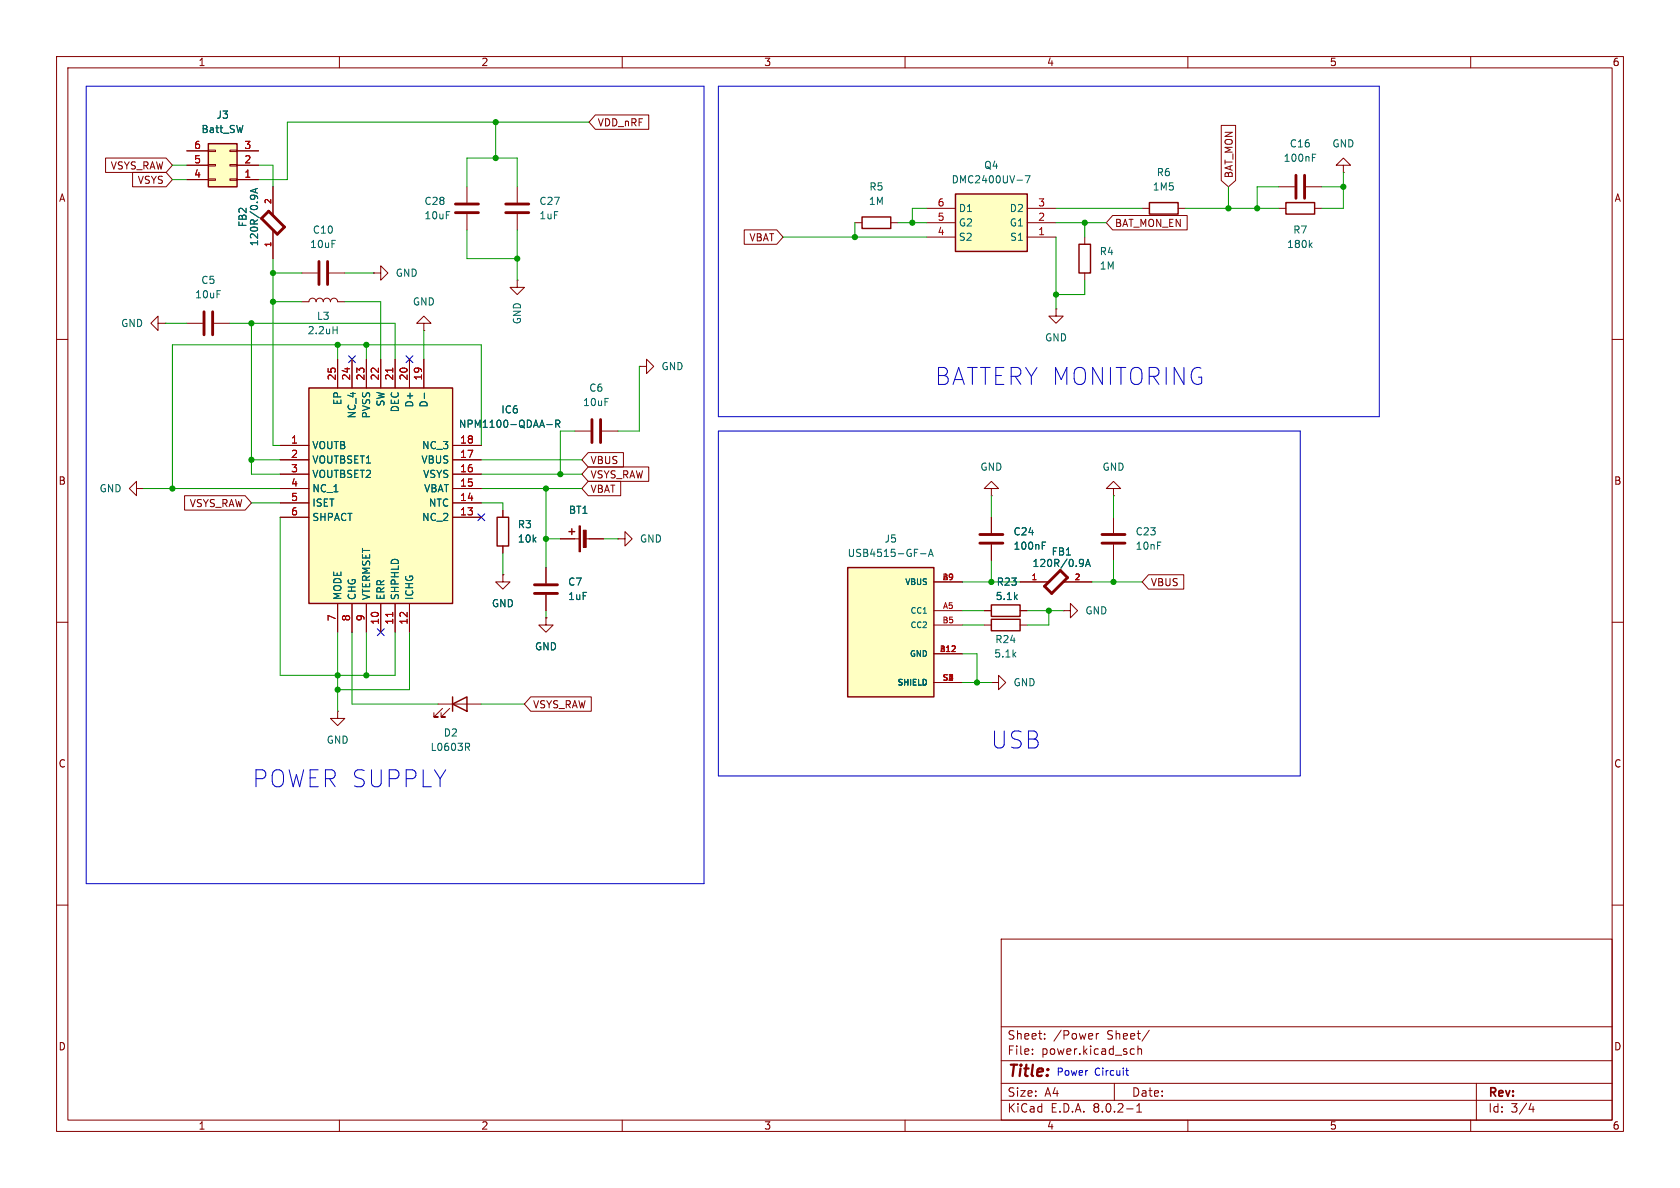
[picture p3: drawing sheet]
<svg xmlns="http://www.w3.org/2000/svg" width="297mm" height="210mm" viewBox="0 0 297 210" stroke-linecap="round" stroke-linejoin="round" font-family="sans-serif">
<g fill="none" stroke="#840000" stroke-width=".18">
<path d="M10 10h277v190h-277zM12 12h273v186h-273zM60 10v2M110 10v2M160 10v2M210 10v2M260 10v2M48.3 38.1h.1M48.3 33v5.1M201.9 36.8h1.3M208.3 36.8h1.2M10 60h2"/>
<path d="M27.9 57.2v-1.3l-1.2 1.3 1.2 1.2v-1.2h1.3M29.2 57.2h.1M48.3 40.6h.1M48.3 40.6v5.1M91.4 49.5v1.3h1.3l-1.3 1.3-1.2-1.3h1.2M91.4 49.5h.1M186.7 54.6v1.3h1.3l-1.3 1.3-1.3-1.3h1.3M186.7 54.6h.1M191.8 41.9v1.3M191.8 48.3v1.2M285 60h2M101.6 76.2h2.8"/>
<path d="M106.4 76.2h2.8M113 64.8h1.3v-1.3l1.3 1.3-1.3 1.2v-1.2M113 64.8h.1M88.9 90.2v1.2M88.9 96.5v1.3M99.1 95.3h3.3M103.4 95.3h3.3M109.2 95.3h1.3v-1.3l1.3 1.3-1.3 1.2v-1.2M109.2 95.3h.1M10 110h2M88.9 101.6v1.3h1.3l-1.3 1.2-1.3-1.2h1.3M88.9 101.6h.1"/>
<path d="M96.5 109.2v1.3h1.3l-1.3 1.3-1.3-1.3h1.3M96.5 109.2h.1M96.5 100.3v2.8M96.5 105.2v2.8M285 110h2M59.7 125.7v1.3h1.3l-1.3 1.3-1.3-1.3h1.3M59.7 125.7h.1M77.5 124.5h7.6M78.2 125.2l-1.5 1.5h.8h-.8v-.7M79.5 125.2l-1.5 1.5h.7h-.7v-.7M10 160h2M285 160h2"/>
<path d="M177 166h108v32h-108zM60 198v2M110 198v2M160 198v2M177 194.5h108M177 191.5h108M177 187.5h108M177 181.5h108M182.5 186.3v.1M182.5 185.5v.1M184.7 183.6v.1M184.7 182.8v.1"/>
<path d="M193.8 182.7v1M194.2 182.7l-.2 .1-.2 .2M197 191.5v3M199.2 196h1.1M200.1 185.4l.4 .1M200.5 186.3l-.4 .1M201 196.6h.8M201 195.5l.4-.4v1.5M201.2 185.5l.2-.1 .3 .1 .1 .9M201.2 184.9v1.5M203.2 182.1l-1.3 2M210 198v2"/>
<path d="M260 198v2M261 191.5v6.5M270.7 195l-.4 1.1h.9M271 195.6v1"/>
</g>
<path d="M203.2 35.8h5.1v2h-5.1zM190.8 43.2h2v5.1h-2zM87.9 91.4h2v5.1h-2zM100.6 94h1M101.1 93.5v1M80 124.5l2.5-1.3v2.5zM80 123.2v2.5" fill="none" stroke="#840000" stroke-width=".25"/>
<g fill="#840000" stroke="#840000" stroke-width=".18">
<path d="M102.4 93h.2v4.5h-.2z"/>
<path d="M103.1 93.7h.5v3.1h-.5z"/>
</g>
<path d="M47.5 37.3l2.8 2.8-1.3 1.3-2.8-2.8zM104.6 74.2v4M106.2 74.2v4M94.5 103.4h4.1M94.5 104.9h4.1" fill="none" stroke="#840000" stroke-width=".51"/>
<path d="M44.8 34.5l.3 .3M45.2 33.4v.6M45.4 34.7a.99 .99 0 0 0-1.1-.1v.2M45.5 33.3l-1.2 .4 1.2 .5M82.3 131.4h.5l.2 .2-.1 .4-.6 .1M82.6 132.1l.4 .6" fill="none" stroke="#006464" stroke-width=".18"/>
<path d="M168.9 34.3h12.7v10.2h-12.7z" fill="#ffffc2"/>
<path d="M152.4 38.4h5.1v2h-5.1zM168.9 34.3h12.7v10.2h-12.7zM227.3 35.8h5.1v2h-5.1z" fill="none" stroke="#840000" stroke-width=".25"/>
<g fill="none" stroke="#840000" stroke-width=".18">
<path d="M151.1 39.4h1.3M157.5 39.4h1.2M163.8 39.4h5.1M163.8 36.8h5.1M181.6 39.4h5.1M181.6 36.8h5.1M226.1 36.8h1.2M226.1 33h2.8M230.9 33h2.8M232.4 36.8h1.3M237.5 29.2h1.3l-1.3-1.3-1.3 1.3h1.3v1.3M237.5 30.5h.1"/>
<path d="M163.8 41.9h5.1M181.6 41.9h5.1M24.1 86.4v-1.3l-1.2 1.3 1.2 1.2v-1.2h1.3M25.4 86.4h.1M175.3 86.4h1.2l-1.2-1.3-1.3 1.3h1.3v1.2M175.3 87.6h.1M175.3 91.4v2.8M175.3 96.3v2.8M196.8 86.4h1.3l-1.3-1.3-1.2 1.3h1.2v1.2M196.8 87.6h.1M196.8 91.4v2.8M196.8 96.3v2.8"/>
<path d="M188 108h1.2v-1.3l1.3 1.3-1.3 1.2v-1.2M188 108h.1"/>
</g>
<path d="M179.8 31.8h1M181.2 31.1h.9l-.6 1.2M232 27.9h.4M232 27.2h.6M231.6 43.3l.4 .5M232 42.9l-.5 .5M184.3 96.4h.4M184.3 95.8h.6" fill="none" stroke="#006464" stroke-width=".18"/>
<path d="M229.1 31v4.1M230.6 31v4.1M173.2 96h4.1M173.2 94.5h4.1M194.8 96h4.1M194.8 94.5h4.1" fill="none" stroke="#840000" stroke-width=".51"/>
<path d="M36.8 25.4h5.1v7.6h-5.1z" fill="#ffffc2"/>
<g fill="none" stroke="#840000" stroke-width=".18">
<path d="M33 31.8h3.8M33 29.2h3.8M33 26.7h3.8M36.8 26.5h1.3v.3h-1.3zM36.8 29.1h1.3v.2h-1.3zM36.8 31.6h1.3v.3h-1.3zM40.6 26.5h1.3v.3h-1.3zM40.6 29.1h1.3v.2h-1.3zM40.6 31.6h1.3v.3h-1.3zM41.9 31.8h3.8M41.9 29.2h3.8M41.9 26.7h3.8"/>
<path d="M33 57.2h2.8M37.8 57.2h2.8M53.3 53.3h1.3a.64 .64 0 0 1 .6-.6 .64 .64 0 0 1 .7 .6 .64 .64 0 0 1 .6-.6 .64 .64 0 0 1 .6 .6 .64 .64 0 0 1 .7-.6 .64 .64 0 0 1 .6 .6 .64 .64 0 0 1 .7-.6 .64 .64 0 0 1 .6 .6h1.3"/>
</g>
<path d="M36.8 25.4h5.1v7.6h-5.1z" fill="none" stroke="#840000" stroke-width=".25"/>
<path d="M58.9 58.3h.7M59.6 57.7v1.3" fill="none" stroke="#006464" stroke-width=".18"/>
<path d="M36.1 55.1v4.1M37.6 55.1v4.1" fill="none" stroke="#840000" stroke-width=".51"/>
<path d="M54.6 68.6h25.4v38.1h-25.4z" fill="#ffffc2"/>
<path d="M54.6 68.6h25.4v38.1h-25.4z" fill="none" stroke="#840000" stroke-width=".25"/>
<g fill="none" stroke="#840000" stroke-width=".18">
<path d="M82.5 33v2.8M82.5 37.8v2.8M91.4 33v2.8M91.4 37.8v2.8M53.3 48.3h2.8M58.2 48.3h2.8M66 48.3h1.3v-1.3l1.3 1.3-1.3 1.2v-1.2M66 48.3h.1M74.9 57.2h1.3l-1.3-1.3-1.2 1.3h1.2v1.2M74.9 58.4h.1M49.5 78.7h5.1M59.7 63.5v5.1"/>
<path d="M62.2 63.5v5.1M64.8 63.5v5.1M67.3 63.5v5.1M69.8 63.5v5.1M72.4 63.5v5.1M74.9 63.5v5.1M80 78.7h5.1M49.5 91.4h5.1M49.5 88.9h5.1M49.5 86.4h5.1M49.5 83.8h5.1M49.5 81.3h5.1"/>
<path d="M80 91.4h5.1M80 88.9h5.1M80 86.4h5.1M80 83.8h5.1M80 81.3h5.1M59.7 106.7v5.1M62.2 106.7v5.1M64.8 106.7v5.1M67.3 106.7v5.1M69.8 106.7v5.1M72.4 106.7v5.1M180.3 102.9h5.1"/>
<path d="M185.4 102.9h.1M188 102.9h.1M188 102.9h5"/>
</g>
<path d="M69.4 65.1v.7M69.4 108.3v.7" fill="none" stroke="#a90000" stroke-width=".18"/>
<path d="M75 69.5v1M96.7 75.1h.9M98.2 74.9h.6l.2-.2-.1-.3-.7-.1v1.2M98.5 74.9l.5 .6M191.3 98.9l.2 .1a1.07 1.07 0 0 1-.1 1M191.5 99.4l-.2 .3M192 99.8h.6M191.9 100.1l.4-1.2 .5 1.2" fill="none" stroke="#006464" stroke-width=".18"/>
<path d="M80.5 36.1h4.1M80.5 37.6h4.1M89.4 36.1h4.1M89.4 37.6h4.1M56.4 46.2v4.1M57.9 46.2v4.1M184.7 103.6l2.8-2.8 1.2 1.3-2.8 2.8z" fill="none" stroke="#840000" stroke-width=".51"/>
<path d="M149.9 100.3h15.2v22.9h-15.2z" fill="#ffffc2"/>
<path d="M149.9 100.3h15.2v22.9h-15.2zM175.3 106.9h5v2.1h-5zM175.3 109.5h5v2h-5z" fill="none" stroke="#840000" stroke-width=".25"/>
<g fill="none" stroke="#840000" stroke-width=".18">
<path d="M18.7 27.9h10.7l1.1 1.3-1.1 1.3h-10.7zM23.4 30.5h6l1.1 1.3-1.1 1.2h-6zM33 31.8h3.8M33 29.2h3.8M33 26.7h3.8M41.9 31.8h3.8M41.9 29.2h3.8M41.9 26.7h3.8M48.3 33v5.1M105.3 20.3h9.4v2.6h-9.4l-1.2-1.3zM196.7 38.1h13.2v2.5h-13.2l-1.1-1.2zM215.9 22.2h2.5v9.7l-1.2 1.1-1.3-1.1z"/>
<path d="M48.3 40.6v5.1M131.6 40.6h5.7l1.1 1.3-1.1 1.3h-5.7zM49.5 78.7h5.1M59.7 63.5v5.1M62.2 63.5v5.1M64.8 63.5v5.1M67.3 63.5v5.1M69.8 63.5v5.1M72.4 63.5v5.1M74.9 63.5v5.1M80 78.7h5.1M32.6 87.6h10.7l1.1 1.3-1.1 1.3h-10.7z"/>
<path d="M49.5 91.4h5.1M49.5 88.9h5.1M49.5 86.4h5.1M49.5 83.8h5.1M49.5 81.3h5.1M80 91.4h5.1M80 88.9h5.1M80 86.4h5.1M80 83.8h5.1M80 81.3h5.1M88.9 90.2v1.2M88.9 96.5v1.3"/>
<path d="M99.1 95.3h2.5M104 85.1h5.7v2.5h-5.7l-1.1-1.2zM104 82.5h10.7v2.6h-10.7l-1.1-1.3zM104 80h6.2v2.6h-6.2l-1.1-1.3zM104.1 95.3h2.6M175.3 91.4v2.8M175.3 96.3v2.8M59.7 106.7v5.1M62.2 106.7v5.1M64.8 106.7v5.1M67.3 106.7v5.1M69.8 106.7v5.1"/>
<path d="M72.4 106.7v5.1M88.9 101.6h.1M96.5 109.2h.1M96.5 100.3v2.8M96.5 105.2v2.8M165.1 115.6h5.1M165.1 108h5.1M165.1 102.9h5.1M165.1 110.5h5.1M174 108h1.3M174 110.5h1.3M180.3 108h1.3"/>
<path d="M180.3 102.9h5.1M180.3 110.5h1.3M188 102.9h5M203 101.6h6.3v2.5h-6.3l-1.1-1.2zM93.8 123.2h10.7v2.5h-10.7l-1.1-1.2zM165.1 120.7h5.1M175.3 120.7h1.2v-1.3l1.3 1.3-1.3 1.2v-1.2M175.3 120.7h.1"/>
</g>
<g fill="none" stroke="#006464" stroke-width=".18">
<path d="M44.8 34.5l.3 .3M45.2 33.4v.6M45.4 34.7a.99 .99 0 0 0-1.1-.1v.2M45.5 33.3l-1.2 .4 1.2 .5M75 69.5v1M96.7 75.1h.9M98.2 74.9h.6l.2-.2-.1-.3-.7-.1v1.2M98.5 74.9l.5 .6M162.7 97.9h1M164.1 98.4l.5-1.3 .4 1.3M164.3 98h.6M184.3 96.4h.4"/>
<path d="M184.3 95.8h.6M191.3 98.9l.2 .1a1.07 1.07 0 0 1-.1 1M191.5 99.4l-.2 .3M192 99.8h.6M191.9 100.1l.4-1.2 .5 1.2"/>
</g>
<path d="M15.2 15.2h109.3v141h-109.3zM127 15.2h116.8v58.5h-116.8zM127 76.2h102.9v61h-102.9zM199 189.2h.5M199.2 188.8v1.1l.3 .2" fill="none" stroke="#0000c2" stroke-width=".18"/>
<g fill="none" stroke="#009600" stroke-width=".18">
<path d="M30.5 31.8h2.5M30.5 29.2h2.5M45.7 29.2h2.6v3.8M82.5 33v-5.1h8.9v5.1M87.6 21.6v6.3M104.1 21.6h-53.3v10.2h-5.1M151.1 39.4v2.5M158.7 39.4h5.1M163.8 36.8h-2.5v2.6M186.7 39.4h8.9M186.7 36.8h15.2M191.8 39.4v2.5"/>
<path d="M209.5 36.8h16.6M217.2 33v3.8M226.1 33h-3.9v3.8M233.7 33h3.8M237.5 30.5v6.3h-3.8M29.2 57.2h3.8M40.6 57.2h29.2v6.3M44.4 57.2v26.6h5.1M48.3 45.7v33h1.2M48.3 53.3h5M48.3 48.3h5M61 53.3h6.3v10.2"/>
<path d="M61 48.3h5M74.9 58.4v5.1M82.5 40.6v5.1h8.9M91.4 40.6v8.9M138.4 41.9h25.4M186.7 41.9v12.7M191.8 49.5v2.6h-5.1M59.7 61v2.5M64.8 61v2.5M85.1 78.7v-17.7h-54.6v25.4M101.6 76.2h-2.5v7.6M113 64.8v11.4h-3.8"/>
<path d="M25.4 86.4h24.1M44.4 88.9h5.1M44.4 81.3h5.1M49.5 91.4v28h20.3v-7.6M85.1 88.9h3.8v1.3M85.1 86.4h17.8M85.1 83.8h17.8M85.1 81.3h17.8M88.9 97.8v3.8M96.5 95.3h2.6M96.5 86.4v13.9M106.7 95.3h2.5"/>
<path d="M175.3 87.6v3.8M175.3 99.1v3.8M196.8 87.6v3.8M196.8 99.1v3.8M59.7 111.8v13.9M62.2 111.8v12.7h15.3M64.8 111.8v7.6M72.4 111.8v10.1h-12.7M96.5 108v1.2M170.2 102.9h10.1M170.2 108h3.8M170.2 115.6h2.5v5.1"/>
<path d="M170.2 110.5h3.8M181.6 108h6.4M185.4 108v2.5h-3.8M193 102.9h8.9M85.1 124.5h7.6M170.2 120.7h5.1"/>
</g>
<path d="M61.6 62.9l1.2 1.2M62.8 62.9l-1.2 1.2M71.8 62.9l1.2 1.2M73 62.9l-1.2 1.2M84.5 90.8l1.2 1.2M85.7 90.8l-1.2 1.2M66.7 111.2l1.2 1.2M67.9 111.2l-1.2 1.2" fill="none" stroke="#000084" stroke-width=".18"/>
<path d="M69.4 65.1v.7M69.4 108.3v.7" fill="none" stroke="#a90000" stroke-width=".18"/>
<g fill="#009600" stroke="#009600" stroke-width=".18">
<circle cx="59.7" cy="119.4" r=".46"/>
<circle cx="30.5" cy="86.4" r=".46"/>
<circle cx="99.1" cy="83.8" r=".46"/>
<circle cx="96.5" cy="86.4" r=".46"/>
<circle cx="161.3" cy="39.4" r=".46"/>
<circle cx="175.3" cy="102.9" r=".46"/>
<circle cx="96.5" cy="95.3" r=".46"/>
<circle cx="172.7" cy="120.7" r=".46"/>
<circle cx="48.3" cy="48.3" r=".46"/>
<circle cx="44.4" cy="57.2" r=".46"/>
<circle cx="48.3" cy="53.3" r=".46"/>
<circle cx="87.6" cy="27.9" r=".46"/>
<circle cx="87.6" cy="21.6" r=".46"/>
<circle cx="151.1" cy="41.9" r=".46"/>
<circle cx="196.8" cy="102.9" r=".46"/>
<circle cx="185.4" cy="108" r=".46"/>
<circle cx="44.4" cy="81.3" r=".46"/>
<circle cx="91.4" cy="45.7" r=".46"/>
<circle cx="59.7" cy="61" r=".46"/>
<circle cx="64.8" cy="61" r=".46"/>
<circle cx="191.8" cy="39.4" r=".46"/>
<circle cx="217.2" cy="36.8" r=".46"/>
<circle cx="222.2" cy="36.8" r=".46"/>
<circle cx="237.5" cy="33" r=".46"/>
<circle cx="186.7" cy="52.1" r=".46"/>
<circle cx="64.8" cy="119.4" r=".46"/>
<circle cx="59.7" cy="121.9" r=".46"/>
</g>
<g font-size="4.2" fill="#0000c2">
<text x="165.1" y="68.3">BATTERY MONITORING</text>
<text x="175" y="132.6">USB</text>
<text x="44.4" y="139.5">POWER SUPPLY</text>
</g>
<text font-size="2.8" fill="#840000" x="178" y="190.9">Title:</text>
<g font-size="2.1" fill="#840000">
<text x="178" y="184">Sheet:</text>
<text x="186.2" y="184">/Power</text>
<text x="195.7" y="184">Sheet/</text>
<text x="178" y="186.7">File:</text>
<text x="184.1" y="186.7">power.kicad_sch</text>
<text x="178" y="196.9">KiCad</text>
<text x="178" y="194.1">Size:</text>
<text x="184.7" y="194.1">A4</text>
<text x="185.7" y="196.9">E.D.A.</text>
<text x="193.3" y="196.9">8.0.2-1</text>
<text x="200" y="194.1">Date:</text>
<text x="263" y="194.3">Rev:</text>
<text x="263" y="196.9">Id:</text>
<text x="267.1" y="196.9">3/4</text>
</g>
<g font-size="1.8" fill="#840000">
<text x="35" y="11.9">1</text>
<text x="85" y="11.9">2</text>
<text x="135" y="11.9">3</text>
<text x="185" y="11.9">4</text>
<text x="235" y="11.9">5</text>
<text x="285" y="11.9">6</text>
<text x="105.6" y="22.5">VDD_nRF</text>
<text x="10.3" y="35.9">A</text>
<text x="19.5" y="30.2">VSYS_RAW</text>
<text x="24.3" y="32.7">VSYS</text>
<text x="218.1" y="31.6" transform="rotate(-90 218.1 31.6)">BAT_MON</text>
<text x="285.3" y="35.9">A</text>
<text x="197" y="40.3">BAT_MON_EN</text>
<text x="132.4" y="42.9">VBAT</text>
<text x="104.3" y="82.2">VBUS</text>
<text x="10.3" y="85.9">B</text>
<text x="33.4" y="89.9">VSYS_RAW</text>
<text x="104.3" y="87.3">VBAT</text>
<text x="104.3" y="84.8">VSYS_RAW</text>
<text x="285.3" y="85.9">B</text>
<text x="203.4" y="103.8">VBUS</text>
<text x="94.1" y="125.4">VSYS_RAW</text>
<text x="10.3" y="135.9">C</text>
<text x="285.3" y="135.9">C</text>
<text x="10.3" y="185.9">D</text>
<text x="285.3" y="185.9">D</text>
<text x="35" y="199.9">1</text>
<text x="85" y="199.9">2</text>
<text x="135" y="199.9">3</text>
<text x="185" y="199.9">4</text>
<text x="235" y="199.9">5</text>
<text x="285" y="199.9">6</text>
</g>
<g font-size="1.8" fill="#006464">
<text x="35.5" y="23.7">Batt_SW</text>
<text x="38.2" y="21.2">J3</text>
<text x="226.8" y="28.8">100nF</text>
<text x="227.9" y="26.3">C16</text>
<text x="235.5" y="26.3">GND</text>
<text x="153.6" y="33.9">R5</text>
<text x="168.1" y="32.6">DMC2400UV-7</text>
<text x="173.9" y="30.1">Q4</text>
<text x="203.7" y="33.9">1M5</text>
<text x="204.4" y="31.3">R6</text>
<text x="43.8" y="40.2" transform="rotate(-90 43.8 40.2)">FB2</text>
<text x="55.2" y="41.5">C10</text>
<text x="74.9" y="36.4">C28</text>
<text x="74.9" y="39">10uF</text>
<text x="95.3" y="39">1uF</text>
<text x="95.3" y="36.4">C27</text>
<text x="153.5" y="36.4">1M</text>
<text x="169.4" y="40.2">G2</text>
<text x="169.4" y="37.7">D1</text>
<text x="178.4" y="40.2">G1</text>
<text x="178.4" y="37.7">D2</text>
<text x="228.5" y="41.5">R7</text>
<text x="45.8" y="43.6" transform="rotate(-90 45.8 43.6)">120R/0.9A</text>
<text x="54.7" y="44">10uF</text>
<text x="169.4" y="42.8">S2</text>
<text x="178.5" y="42.8">S1</text>
<text x="194.3" y="45.3">R4</text>
<text x="194.3" y="47.9">1M</text>
<text x="227.4" y="44">180k</text>
<text x="34.4" y="52.9">10uF</text>
<text x="35.5" y="50.4">C5</text>
<text x="69.9" y="49.1">GND</text>
<text x="21.3" y="58">GND</text>
<text x="54.3" y="59.3">2.2uH</text>
<text x="55.9" y="56.7">L3</text>
<text x="72.9" y="54.2">GND</text>
<text x="92.3" y="57.4" transform="rotate(-90 92.3 57.4)">GND</text>
<text x="116.8" y="65.6">GND</text>
<text x="184.7" y="60.6">GND</text>
<text x="60.6" y="71.7" transform="rotate(-90 60.6 71.7)">EP</text>
<text x="68.2" y="72" transform="rotate(-90 68.2 72)">SW</text>
<text x="103" y="72">10uF</text>
<text x="104.1" y="69.4">C6</text>
<text x="63.1" y="74.1" transform="rotate(-90 63.1 74.1)">NC_4</text>
<text x="65.6" y="74.1" transform="rotate(-90 65.6 74.1)">PVSS</text>
<text x="70.7" y="73" transform="rotate(-90 70.7 73)">DEC</text>
<text x="73.3" y="72.1" transform="rotate(-90 73.3 72.1)">D+</text>
<text x="75.8" y="72.1" transform="rotate(-90 75.8 72.1)">D-</text>
<text x="81" y="75.8">NPM1100-QDAA-R</text>
<text x="88.5" y="73.3">IC6</text>
<text x="55.1" y="79.6">VOUTB</text>
<text x="55.1" y="82.1">VOUTBSET1</text>
<text x="74.4" y="82.1">VBUS</text>
<text x="74.5" y="79.6">NC_3</text>
<text x="173.2" y="83.4">GND</text>
<text x="194.8" y="83.4">GND</text>
<text x="17.5" y="87.2">GND</text>
<text x="55.1" y="84.7">VOUTBSET2</text>
<text x="55.1" y="87.2">NC_1</text>
<text x="55.1" y="89.8">ISET</text>
<text x="74.7" y="84.7">VSYS</text>
<text x="74.9" y="87.2">VBAT</text>
<text x="75.7" y="89.8">NTC</text>
<text x="55.1" y="92.3">SHPACT</text>
<text x="74.5" y="92.3">NC_2</text>
<text x="91.4" y="93.6">R3</text>
<text x="100.5" y="91">BT1</text>
<text x="179.1" y="94.8">C24</text>
<text x="200.7" y="94.8">C23</text>
<text x="91.4" y="96.1">10k</text>
<text x="113" y="96.1">GND</text>
<text x="149.8" y="98.7">USB4515-GF-A</text>
<text x="156.3" y="96.1">J5</text>
<text x="179.1" y="97.4">100nF</text>
<text x="182.4" y="100.4">120R/0.9A</text>
<text x="185.8" y="98.4">FB1</text>
<text x="200.7" y="97.4">10nF</text>
<text x="60.6" y="106.2" transform="rotate(-90 60.6 106.2)">MODE</text>
<text x="63.1" y="106.2" transform="rotate(-90 63.1 106.2)">CHG</text>
<text x="65.6" y="106.2" transform="rotate(-90 65.6 106.2)">VTERMSET</text>
<text x="68.2" y="106.2" transform="rotate(-90 68.2 106.2)">ERR</text>
<text x="70.7" y="106.2" transform="rotate(-90 70.7 106.2)">SHPHLD</text>
<text x="73.3" y="106.2" transform="rotate(-90 73.3 106.2)">ICHG</text>
<text x="86.9" y="107.5">GND</text>
<text x="100.3" y="103.7">C7</text>
<text x="100.3" y="106.3">1uF</text>
<text x="175.9" y="106.3">5.1k</text>
<text x="176.1" y="103.7">R23</text>
<text x="175.9" y="113.9">R24</text>
<text x="191.8" y="108.8">GND</text>
<text x="94.5" y="115.2">GND</text>
<text x="175.7" y="116.4">5.1k</text>
<text x="179.1" y="121.5">GND</text>
<text x="57.7" y="131.7">GND</text>
<text x="78.4" y="130.4">D2</text>
<text x="76" y="132.9">L0603R</text>
</g>
<g font-size="1.8" fill="#a90000">
<text x="34.2" y="29">5</text>
<text x="34.2" y="26.4">6</text>
<text x="43.1" y="29">2</text>
<text x="43.1" y="26.4">3</text>
<text x="34.2" y="31.5">4</text>
<text x="43.1" y="31.5">1</text>
<text x="165.7" y="41.7">4</text>
<text x="165.7" y="39.1">5</text>
<text x="165.7" y="36.6">6</text>
<text x="183.4" y="41.7">1</text>
<text x="183.4" y="39.1">2</text>
<text x="183.4" y="36.6">3</text>
<text x="59.4" y="67.4" transform="rotate(-90 59.4 67.4)">25</text>
<text x="62" y="67.4" transform="rotate(-90 62 67.4)">24</text>
<text x="64.5" y="67.4" transform="rotate(-90 64.5 67.4)">23</text>
<text x="67.1" y="67.4" transform="rotate(-90 67.1 67.4)">22</text>
<text x="69.6" y="67.4" transform="rotate(-90 69.6 67.4)">21</text>
<text x="72.1" y="67.4" transform="rotate(-90 72.1 67.4)">20</text>
<text x="74.7" y="67.4" transform="rotate(-90 74.7 67.4)">19</text>
<text x="51.4" y="78.5">1</text>
<text x="51.4" y="81">2</text>
<text x="51.4" y="83.6">3</text>
<text x="81.2" y="83.6">16</text>
<text x="81.2" y="81">17</text>
<text x="81.2" y="78.5">18</text>
<text x="51.4" y="86.1">4</text>
<text x="51.4" y="88.6">5</text>
<text x="81.2" y="88.6">14</text>
<text x="81.2" y="86.1">15</text>
<text x="51.4" y="91.2">6</text>
<text x="81.2" y="91.2">13</text>
<text x="59.4" y="109.9" transform="rotate(-90 59.4 109.9)">7</text>
<text x="62" y="109.9" transform="rotate(-90 62 109.9)">8</text>
<text x="64.5" y="109.9" transform="rotate(-90 64.5 109.9)">9</text>
<text x="67.1" y="110.5" transform="rotate(-90 67.1 110.5)">10</text>
<text x="69.6" y="110.5" transform="rotate(-90 69.6 110.5)">11</text>
<text x="72.1" y="110.5" transform="rotate(-90 72.1 110.5)">12</text>
</g>
<g font-size="1.8" fill="#0000c2">
<text x="186.7" y="190.2">Power</text>
<text x="193.5" y="190.2">Circuit</text>
</g>
<g font-size="1.4" fill="#a90000">
<text x="48" y="36.2" transform="rotate(-90 48 36.2)">2</text>
<text x="48" y="43.8" transform="rotate(-90 48 43.8)">1</text>
<text x="166.5" y="102.6">B9</text>
<text x="166.6" y="107.7">A5</text>
<text x="182.3" y="102.6">1</text>
<text x="189.9" y="102.6">2</text>
<text x="166.5" y="110.2">B5</text>
<text x="166" y="115.3">B12</text>
<text x="166.5" y="120.4">S1</text>
<text x="167.5" y="120.4">2</text>
</g>
<g font-size="1.4" fill="#006464">
<text x="159.9" y="103.6">VBUS</text>
<text x="160.8" y="108.7">CC1</text>
<text x="160.8" y="111.2">CC2</text>
<text x="160.7" y="116.3">GND</text>
<text x="158.6" y="121.4">SHIELD</text>
</g>
</svg>
